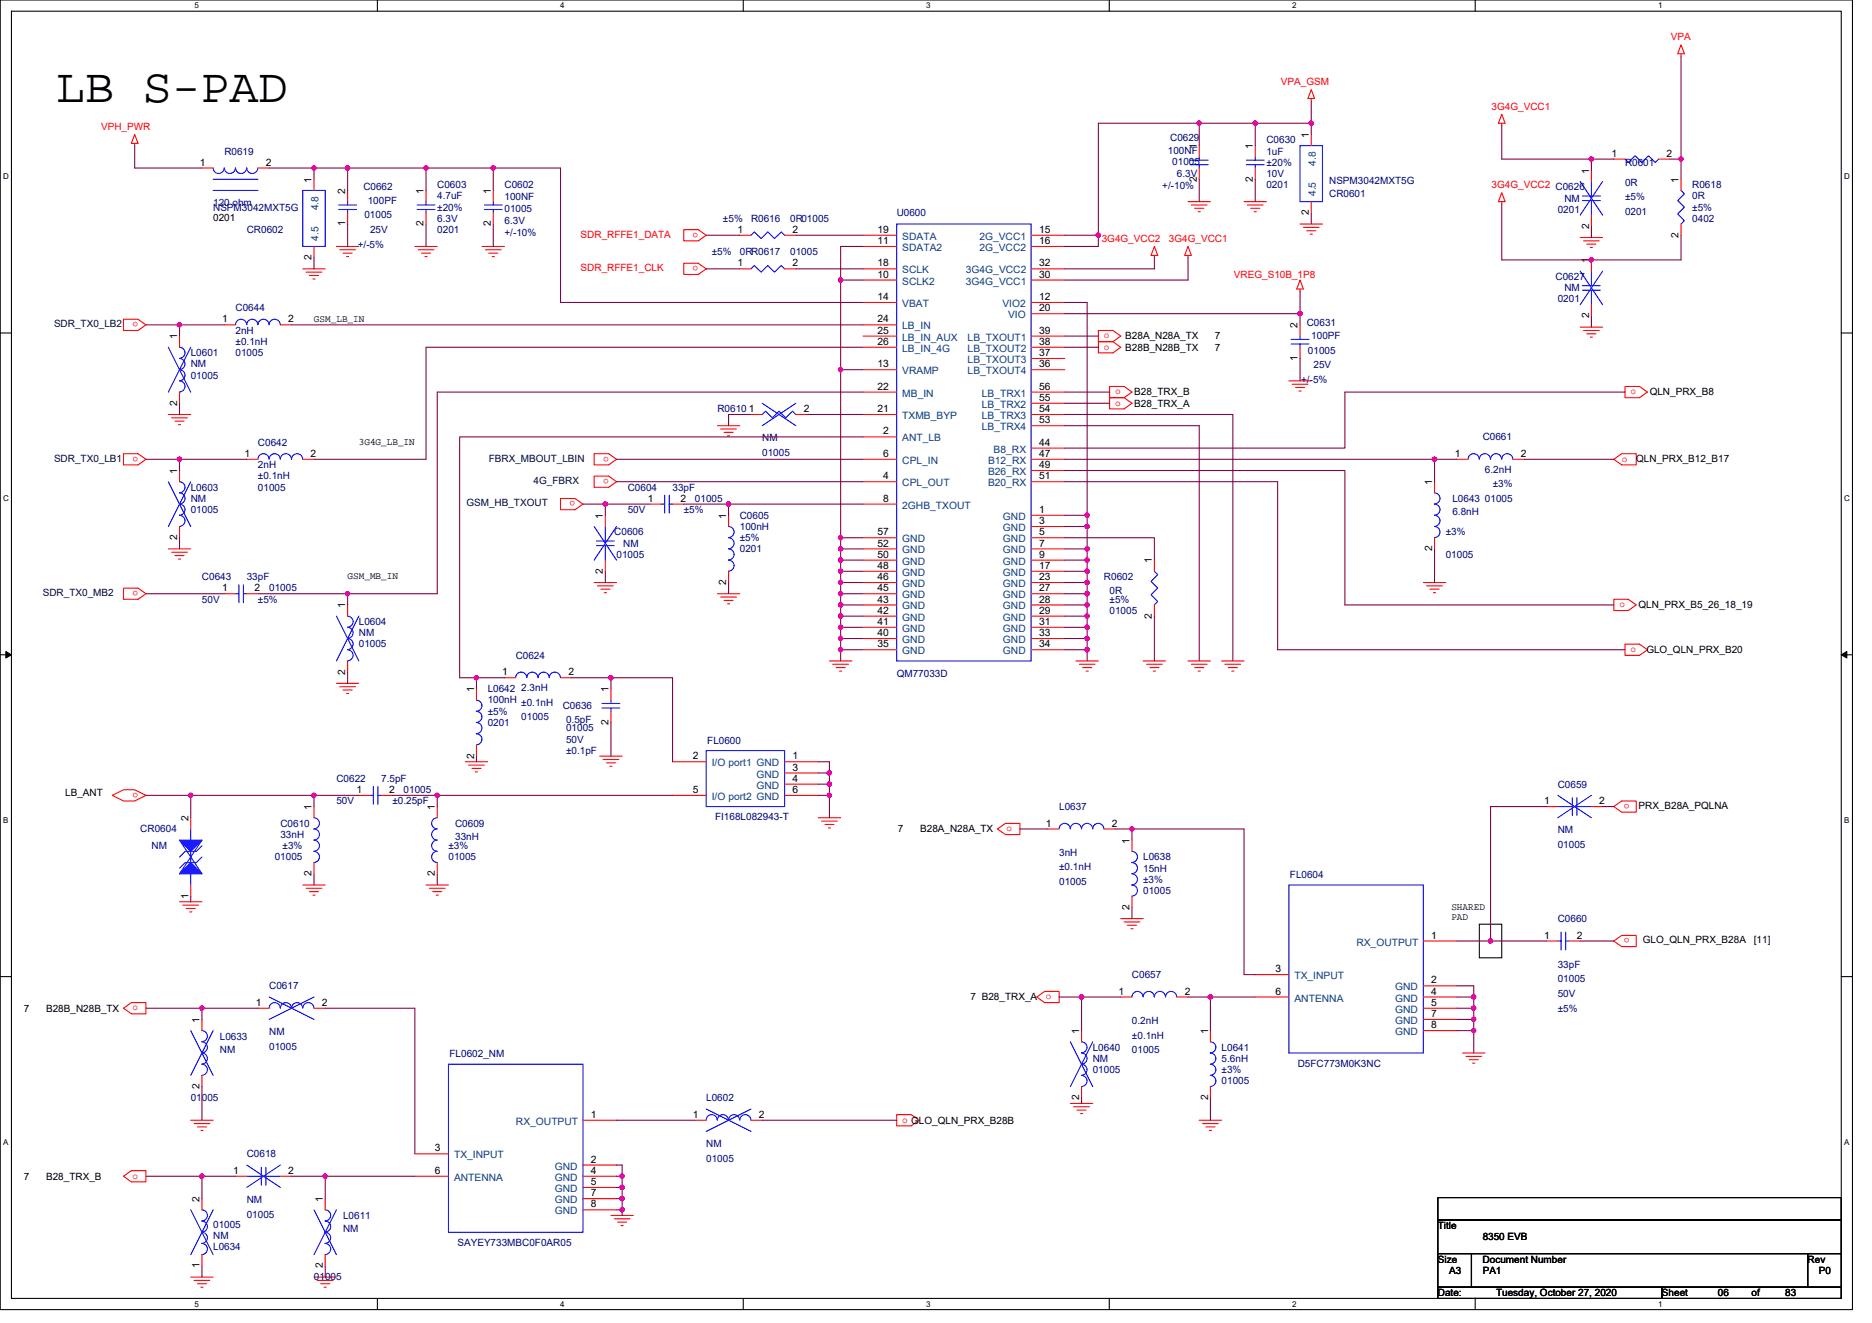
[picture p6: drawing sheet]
<svg xmlns="http://www.w3.org/2000/svg" width="297mm" height="210mm" viewBox="0 0 297 210" stroke-linecap="round" stroke-linejoin="round" font-family="sans-serif">
<path d="M0 0h293.9v207.9h-293.9zM1.8 1.8h290.4v204.3h-290.4z" fill="none" stroke="#000" stroke-width=".17"/>
<g fill="#fff">
<path d="M30.8 .2h.7v1.4h-.7z"/>
<path d="M30.8 206.3h.7v1.4h-.7z"/>
</g>
<path d="M59.9 0v1.8M59.9 206.1v1.8" fill="none" stroke="#000" stroke-width=".17"/>
<g fill="#fff">
<path d="M88.9 .2h.7v1.4h-.7z"/>
<path d="M88.9 206.3h.7v1.4h-.7z"/>
</g>
<path d="M117.9 0v1.8M117.9 206.1v1.8" fill="none" stroke="#000" stroke-width=".17"/>
<g fill="#fff">
<path d="M147 .2h.7v1.4h-.7z"/>
<path d="M147 206.3h.7v1.4h-.7z"/>
</g>
<path d="M176 0v1.8M176 206.1v1.8" fill="none" stroke="#000" stroke-width=".17"/>
<g fill="#fff">
<path d="M205 .2h.7v1.4h-.7z"/>
<path d="M205 206.3h.7v1.4h-.7z"/>
</g>
<path d="M234.1 0v1.8M234.1 206.1v1.8" fill="none" stroke="#000" stroke-width=".17"/>
<g fill="#fff">
<path d="M263.1 .2h.7v1.4h-.7z"/>
<path d="M263.1 206.3h.7v1.4h-.7z"/>
<path d="M.5 27.3h.9v1.4h-.9z"/>
<path d="M292.6 27.3h.9v1.4h-.9z"/>
<path d="M.5 78.4h.9v1.4h-.9z"/>
<path d="M292.6 78.4h.9v1.4h-.9z"/>
</g>
<path d="M0 52.9h1.8M292.2 52.9h1.7" fill="none" stroke="#000" stroke-width=".17"/>
<g fill="#fff">
<path d="M.5 129.5h.8v1.4h-.8z"/>
<path d="M292.6 129.5h.9v1.4h-.9z"/>
</g>
<path d="M0 103.9h1.8M292.2 103.9h1.7" fill="none" stroke="#000" stroke-width=".17"/>
<path d="M.9 103.4l.9 .5-.9 .5zM292.2 103.9l.8-.5v1z" fill="#000" stroke="#000" stroke-width=".16"/>
<g fill="#fff">
<path d="M.5 180.5h.8v1.4h-.8z"/>
<path d="M292.6 180.5h.9v1.4h-.9z"/>
</g>
<path d="M0 155h1.8M234.7 146.7h3.6v5.3h-3.6zM292.2 155h1.7M228.2 190.1h64v3.5h-64zM228.2 193.6h64v5.4h-64zM228.2 199h5.3v5.3h-5.3zM233.5 199h53.3v5.3h-53.3zM286.8 199h5.4v5.3h-5.4zM228.2 204.3h35.5v1.8h-35.5zM263.7 204.3h28.5v1.8h-28.5z" fill="none" stroke="#000" stroke-width=".17"/>
<g fill="none" stroke="#f00" stroke-width=".17">
<path d="M208.1 14.2l.5 1.4h-1.1zM208.1 15.6v.4M238.3 18.1l.5 1.5h-1zM238.3 19.6v.3M266.7 7.1l.6 1.4h-1.1zM266.7 8.5v.4M21.4 22.8v.3M21.4 21.3l.5 1.5h-1.1zM32 26.7h1.8M40.9 26.7h1.8M49.8 28.4v1.8M49.8 39.1v1.8"/>
<path d="M53.4 39.1h3.5M53.9 39.6h2.5M55.2 33.8v1.8M55.2 30.2v1.8M65.8 39.1h3.6M66.4 39.6h2.5M67.6 30.2v1.8M67.6 33.8v1.8M76.5 39.1h3.5M77 39.6h2.5M78.3 30.2v1.8M78.3 33.8v1.8"/>
<path d="M108.5 36.4h2.3l1.3 .9-1.3 .9h-2.3zM117.4 37.3h1.8M124.5 37.3h1.8M136.9 39.1h5.4M136.9 37.3h5.4M163.6 37.3h5.3M163.6 39.1h5.3M183.2 39.1l.5 1.4h-1.1zM188.5 32h3.6M188.5 39.1l.5 1.4h-1zM189 32.5h2.5M189.6 33.1h1.4"/>
<path d="M190.1 33.6h.4M190.3 23.1v1.8M190.3 26.7v1.7M197.4 32h3.6M197.9 32.5h2.5M198.5 33.1h1.4M199 33.6h.3M199.2 23.1v1.8M199.2 26.7v1.7M206.3 35.6h3.5M206.8 36.1h2.5M207.3 36.6h1.5"/>
<path d="M207.9 37.2h.3M208.1 21.3v1.8M208.1 32v1.8M238.3 30.6l.5 1.4h-1zM238.3 32v.4M250.7 37.7h3.6M251.3 38.2h2.5M251.8 38.8h1.4M252.3 39.3h.4M252.5 27v1.8M252.5 34.1v1.8M256.1 25.3h1.7"/>
<path d="M263.2 25.3h1.8M266.7 28.4v1.8M266.7 35.6v1.7M19.6 50.7h2.3l1.3 .9-1.3 .9h-2.3zM28.5 53.3v1.8M35.6 51.6h1.8M44.5 51.6h1.8M48 42.7h3.6M48.6 43.2h2.5M49.1 43.7h1.4M49.7 44.3h.3M54.4 40.2h1.5"/>
<path d="M55 40.7h.3M66.9 40.2h1.4M67.4 40.7h.4M77.6 40.2h1.4M78.1 40.7h.3M108.5 41.8h2.3l1.3 .9-1.3 .9h-2.3zM117.4 42.7h1.8M124.5 42.7h1.8M136.9 44.4h5.4M136.9 58.7h5.4M136.9 48h5.4M136.9 42.7h5.4"/>
<path d="M136.9 51.6h5.4M136.9 53.3h5.4M136.9 55.1h5.4M163.6 48h5.3M163.6 49.8h5.3M163.6 44.4h5.3M163.6 42.7h5.3M163.6 58.7h5.3M163.6 56.9h5.3M163.6 55.1h5.3M163.6 53.3h5.3M174.3 52.5h2.3l1.2 .8-1.2 .9h-2.3z"/>
<path d="M174.3 54.2h2.3l1.2 .9-1.2 .9h-2.3zM183.2 40.5v.4M188.5 40.5v.4M206.3 44.5l.5 1.4h-1zM206.3 45.9v.3M206.3 55.1v1.8M206.3 51.6v1.7M250.7 51.9h3.6M251.3 52.5h2.5M251.8 53h1.4M252.3 53.5h.4M252.5 41.3v1.7"/>
<path d="M252.5 48.4v1.7M19.6 72h2.3l1.3 .9-1.3 .9h-2.3zM26.7 65.8h3.6M27.2 66.3h2.5M27.8 66.8h1.4M28.3 67.4h.4M28.5 62.2v1.8M28.5 74.7v1.8M39.2 72.9h1.7M48 72.9h1.8M88.9 79.1h2.3l1.3 .9-1.3 .9h-2.3zM94.3 75.6h2.3l1.2 .9-1.2 .8h-2.3z"/>
<path d="M94.3 72h2.3l1.2 .9-1.2 .9h-2.3zM113.8 67.6h3.6M114.4 68.1h2.5M114.9 68.6h1.4M115.4 69.2h.4M119.2 65.8h1.7M126.3 65.8h1.8M136.9 69.3h5.4M136.9 76.5h5.4M136.9 72.9h5.4M136.9 65.8h5.4M136.9 62.2h5.4"/>
<path d="M163.6 71.1h5.3M163.6 72.9h5.3M163.6 74.7h5.3M163.6 76.5h5.3M163.6 67.6h5.3M163.6 65.8h5.3M163.6 64h5.3M163.6 62.2h5.3M176.1 61.3h2.3l1.2 .9-1.2 .9h-2.3zM176.1 63.1h2.3l1.2 .9-1.2 .9h-2.3zM204.5 60.5h3.6M205 61h2.5"/>
<path d="M205.6 61.5h1.4M206.1 62.1h.4M227.6 76.5v1.7M231.2 72.9h1.8M240.1 72.9h1.7M256.1 72.9l1.2-.9h2.3v1.8h-2.3zM257.8 61.3h2.4l1.2 .9-1.2 .9h-2.4zM19.6 93.3h2.3l1.3 .9-1.3 .9h-2.3zM26.7 87.1h3.6M27.2 87.7h2.5M27.8 88.2h1.4M28.3 88.7h.4"/>
<path d="M28.5 83.6v1.7M35.6 94.2h1.8M39.2 94.2h1.7M55.2 96v1.8M94.3 92.5h3.5M94.8 93h2.5M95.3 93.5h1.5M95.9 94.1h.3M96.1 81.8v1.8M96.1 88.9v1.8M103.2 80h1.7M106.7 80h1.8"/>
<path d="M113.8 94.2h3.6M114.4 94.8h2.5M114.9 95.3h1.4M115.4 95.8h.4M115.6 81.8v1.8M115.6 90.7v1.8M136.9 80h5.4M136.9 99.6h5.4M136.9 97.8h5.4M136.9 96h5.4M136.9 94.2h5.4M136.9 92.5h5.4"/>
<path d="M136.9 90.7h5.4M136.9 88.9h5.4M136.9 87.1h5.4M136.9 85.3h5.4M163.6 83.6h5.3M163.6 85.3h5.3M163.6 87.1h5.3M163.6 81.8h5.3M163.6 88.9h5.3M163.6 90.7h5.3M163.6 92.5h5.3M163.6 94.2h5.3"/>
<path d="M163.6 96h5.3M163.6 97.8h5.3M163.6 99.6h5.3M183.2 88.9v1.8M183.2 96v1.8M225.8 92.5h3.6M226.4 93h2.5M226.9 93.5h1.4M227.5 94.1h.3M227.6 85.3v1.8M256.1 95.1h2.3l1.2 .9-1.2 .9h-2.3zM53.4 108.5h3.5"/>
<path d="M53.9 109h2.5M54.4 109.5h1.5M55 110.1h.3M55.2 104.9v1.8M75.6 109.3v1.8M75.6 118.2v1.8M80 107.6h1.8M88.9 107.6h1.8M96.9 109.3v1.8M96.9 112.9v1.8M131.6 104.9h3.6M132.1 105.4h2.5"/>
<path d="M132.7 106h1.4M133.2 106.5h.4M136.9 103.1h5.4M136.9 101.3h5.4M163.6 101.3h5.3M163.6 103.1h5.3M170.7 104.9h3.6M171.3 105.4h2.5M171.8 106h1.4M172.3 106.5h.4M181.4 104.9h3.6M181.9 105.4h2.5"/>
<path d="M182.5 106h1.4M183 106.5h.3M188.5 104.9h3.6M189 105.4h2.5M189.6 106h1.4M190.1 106.5h.4M193.8 104.9h3.6M194.4 105.4h2.5M194.9 106h1.4M195.4 106.5h.4M257.8 102.2h2.4l1.2 .9-1.2 .9h-2.4zM17.8 126.2l1.8-.9h1.8l1.8 .9-1.8 .9h-1.8z"/>
<path d="M30.3 129.8v1.8M49.8 128v1.8M49.8 136.9v1.8M56.9 126.2h1.8M60.5 126.2h1.8M69.4 128v1.8M69.4 136.9v1.8M73.8 120.9h3.6M74.4 121.4h2.5M74.9 122h1.4M75.4 122.5h.4M95.2 120h3.5"/>
<path d="M95.7 120.5h2.5M96.2 121.1h1.5M96.8 121.6h.3M106.7 120.9h5.4M106.7 126.2h5.4M124.5 120.9h5.3M124.5 122.7h5.3M124.5 124.5h5.3M124.5 126.2h5.3M129.8 129.8h3.6M130.4 130.3h2.5M130.9 130.9h1.4"/>
<path d="M131.4 131.4h.4M158.3 131.6l1.2-.9h2.3v1.8h-2.3zM166.3 131.6h1.8M175.2 131.6h1.8M179.6 133.4v1.7M245.4 128h1.8M252.5 128h1.8M256.1 128l1.2-.9h2.3v1.8h-2.3zM28.5 143.1h3.5M29 143.7h2.5M29.5 144.2h1.5M30.1 144.7h.3"/>
<path d="M30.3 140.5v1.7M48 140.5h3.6M48.6 141h2.5M49.1 141.5h1.4M49.7 142.1h.3M67.6 140.5h3.6M68.1 141h2.5M68.7 141.5h1.4M69.2 142.1h.4M164.5 158.2l1.3-.8h2.3v1.7h-2.3zM177.8 145.8h3.6M177.8 158.2h1.8"/>
<path d="M178.4 146.3h2.5M178.9 146.9h1.4M179.4 147.4h.4M179.6 142.2v1.8M186.7 158.2h1.8M199.2 154.7h5.3M199.2 158.2h5.3M225.8 149.4h5.4M225.8 156.5h5.4M225.8 158.2h5.4M245.4 149.4h1.8M249 149.4h1.7"/>
<path d="M256.1 149.4l1.2-.9h2.3v1.7h-2.3zM19.6 160l1.2-.9h2.4v1.8h-2.4zM30.3 177.8h3.5M30.8 178.3h2.5M31.3 178.9h1.5M31.9 179.4h.3M32 161.8v1.8M32 170.7v1.8M40.9 160h1.8M49.8 160h1.8M92.5 177.8h5.3M110.3 177.8h1.8"/>
<path d="M119.2 177.8h1.7M142.3 176.9h2.3l1.2 .9-1.2 .9h-2.3zM169.8 175.1h3.6M170.4 175.7h2.5M170.9 176.2h1.4M171.4 176.7h.4M171.6 163.6v1.8M171.6 172.5v1.7M190.3 177.8h3.5M190.8 178.3h2.5M191.3 178.9h1.5M191.9 179.4h.3"/>
<path d="M192.1 163.6v1.8M192.1 172.5v1.7M225.8 160h5.4M225.8 161.8h5.4M225.8 163.6h5.4M232.1 167.1h3.5M232.6 167.7h2.5M233.1 168.2h1.5M233.7 168.7h.3M19.6 186.7l1.2-.9h2.4v1.8h-2.4zM32 199.1v1.8M32 190.2v1.8"/>
<path d="M37.4 186.7h1.8M44.5 186.7h1.8M51.6 190.2v1.8M51.6 199.1v1.8M65.8 183.1h5.4M65.8 186.7h5.4M92.5 184.9h5.3M92.5 186.7h5.3M92.5 188.5h5.3M92.5 190.2h5.3M92.5 192h5.3M96.9 192.9h3.6"/>
<path d="M97.5 193.4h2.5M98 194h1.4M98.5 194.5h.4M30.3 202.7h3.5M30.8 203.2h2.5M31.3 203.8h1.5M31.9 204.3h.3M49.8 202.7h3.6M50.4 203.2h2.4M50.9 203.8h1.4M51.4 204.3h.4"/>
</g>
<g fill="none" stroke="#00f" stroke-width=".17">
<path d="M33.8 26.6a.88 .88 0 0 0 .9 .9 .88 .88 0 0 0 .9-.9 .89 .89 0 0 0 .9 .9 .89 .89 0 0 0 .9-.9 .89 .89 0 0 0 .8 .9 .89 .89 0 0 0 .9-.9 .89 .89 0 0 0 .9 .9 .89 .89 0 0 0 .9-.9M33.8 28.4h7.1M33.8 30.2h7.1M48 30.2h3.6v8.9h-3.6zM53.7 33.3h2.9M53.7 32.5h2.9M55.2 33.3v.5M55.2 32v.5M66.2 32.5h2.8M66.2 33.3h2.8M67.6 32v.5M67.6 33.3v.5"/>
<path d="M76.9 32.5h2.8M76.9 33.3h2.8M78.3 32v.5M78.3 33.3v.5M119.2 37.3l.5-.5 1.1 1.1 1-1.1 1.1 1.1 1.1-1.1 .5 .5M142.3 35.6h21.3v69.3h-21.3zM188.9 25.4h2.8M188.9 26.1h2.8M190.3 24.9v.5M190.3 26.1v.6M197.8 25.4h2.8M197.8 26.1h2.8"/>
<path d="M199.2 24.9v.5M199.2 26.1v.6M206.3 23.1h3.5v8.9h-3.5zM250.7 28.8l3.6 5.3M251.1 31.1h2.8M251.1 31.8h2.8M252.5 28.8v2.3M252.5 31.8v2.3M254.3 28.8l-3.6 5.3M257.8 25.3l.6 .5 1.1-1.1 1 1.1 1.1-1.1 1.1 1.1 .5-.5M266.7 30.2l.6 .6-1.1 1 1.1 1.1-1.1 1.1 1.1 1-.6 .6M26.7 55.1l3.6 7.1"/>
<path d="M28.5 55.1a.88 .88 0 0 1 .9 .9 .88 .88 0 0 1-.9 .9 .89 .89 0 0 1 .9 .9 .89 .89 0 0 1-.9 .9 .89 .89 0 0 1 .9 .8 .89 .89 0 0 1-.9 .9M30.3 55.1l-3.6 7.1M37.4 51.5a.88 .88 0 0 1 .9-.8 .88 .88 0 0 1 .8 .8 .89 .89 0 0 1 .9-.8 .89 .89 0 0 1 .9 .8M40.9 51.5a.88 .88 0 0 1 .9-.8 .88 .88 0 0 1 .9 .8M42.7 51.5a.88 .88 0 0 1 .9-.8 .88 .88 0 0 1 .9 .8M119.2 42.7l.5-.6 1.1 1.1 1-1.1 1.1 1.1 1.1-1.1 .5 .6M204.9 54.6h2.8M204.9 53.9h2.8M206.3 54.6v.5M206.3 53.3v.6M250.7 43l3.6 5.4M251.1 45.3h2.8"/>
<path d="M251.1 46.1h2.8M252.5 43v2.3M252.5 46.1v2.3M254.3 43l-3.6 5.4M26.7 76.5l3.6 7.1M28.5 60.5a.88 .88 0 0 1 .9 .8 .88 .88 0 0 1-.9 .9M28.5 76.5a.88 .88 0 0 1 .9 .8 .88 .88 0 0 1-.9 .9 .89 .89 0 0 1 .9 .9 .89 .89 0 0 1-.9 .9M30.3 76.5l-3.6 7.1M40.9 72.9a.88 .88 0 0 1 .9-.9 .88 .88 0 0 1 .9 .9M42.7 72.9a.88 .88 0 0 1 .9-.9 .88 .88 0 0 1 .9 .9M44.5 72.9a.88 .88 0 0 1 .9-.9 .88 .88 0 0 1 .8 .9 .89 .89 0 0 1 .9-.9 .89 .89 0 0 1 .9 .9M105.5 78.6v2.8"/>
<path d="M106.2 78.6v2.8M120.9 64l5.4 3.6M120.9 65.8l.6-.5 1.1 1 1-1 1.1 1 1-1 .6 .5M126.3 64l-5.4 3.6M227.6 78.2a.88 .88 0 0 1 .9 .9 .88 .88 0 0 1-.9 .9M233 72.9a.88 .88 0 0 1 .8-.9 .88 .88 0 0 1 .9 .9 .89 .89 0 0 1 .9-.9 .89 .89 0 0 1 .9 .9 .89 .89 0 0 1 .9-.9 .89 .89 0 0 1 .9 .9M238.3 72.9a.88 .88 0 0 1 .9-.9 .88 .88 0 0 1 .8 .9M28.5 80a.88 .88 0 0 1 .9 .9 .88 .88 0 0 1-.9 .9M28.5 81.8a.88 .88 0 0 1 .9 .9 .88 .88 0 0 1-.9 .8M37.4 94.2h.5M37.9 92.8v2.9M38.6 92.8v2.9"/>
<path d="M38.6 94.2h.6M53.4 97.8l3.5 7.1M55.1 97.8a.88 .88 0 0 1 .9 .9 .88 .88 0 0 1-.9 .8M55.1 99.6a.88 .88 0 0 1 .9 .8 .88 .88 0 0 1-.9 .9M56.9 97.8l-3.5 7.1M94.3 83.6l3.5 5.3M94.6 85.9h2.9M94.6 86.6h2.9M96.1 83.6v2.3M96.1 86.6v2.3M97.8 83.6l-3.5 5.3M104.9 80h.6"/>
<path d="M106.2 80h.5M115.6 83.6a.88 .88 0 0 1 .9 .8 .88 .88 0 0 1-.9 .9 .89 .89 0 0 1 .9 .9 .89 .89 0 0 1-.9 .9 .89 .89 0 0 1 .9 .9 .89 .89 0 0 1-.9 .9 .89 .89 0 0 1 .9 .9 .89 .89 0 0 1-.9 .9M183.2 90.7l.5 .5-1.1 1.1 1.1 1-1.1 1.1 1.1 1.1-.5 .5M227.6 80a.88 .88 0 0 1 .9 .9 .88 .88 0 0 1-.9 .9M227.6 81.8a.88 .88 0 0 1 .9 .9 .88 .88 0 0 1-.9 .8M227.6 83.6a.88 .88 0 0 1 .9 .8 .88 .88 0 0 1-.9 .9M55.1 101.3a.88 .88 0 0 1 .9 .9 .88 .88 0 0 1-.9 .9M55.1 103.1a.88 .88 0 0 1 .9 .9 .88 .88 0 0 1-.9 .9M75.6 111.1a.88 .88 0 0 1 .9 .9 .88 .88 0 0 1-.9 .9 .89 .89 0 0 1 .9 .9 .89 .89 0 0 1-.9 .9M75.6 114.7a.88 .88 0 0 1 .9 .9 .88 .88 0 0 1-.9 .8M75.6 116.5a.88 .88 0 0 1 .9 .8 .88 .88 0 0 1-.9 .9M83.6 107.5a.88 .88 0 0 0-.9-.8 .88 .88 0 0 0-.9 .8"/>
<path d="M88.9 107.5a.89 .89 0 0 0-.9-.8 .89 .89 0 0 0-.9 .8 .89 .89 0 0 0-.8-.8 .89 .89 0 0 0-.9 .8 .88 .88 0 0 0-.9-.8 .88 .88 0 0 0-.9 .8M95.5 111.7h2.9M95.5 112.4h2.9M96.9 111.1v.6M96.9 112.4v.5M112.1 119.1h12.4v8.9h-12.4zM28.5 133.3l3.5 5.4M30.3 138.7v1.8M30.3 135.1v1.8M30.3 131.6v1.7M32 136l-.8 .9h-1.8l-.9 .9M32 133.3l-3.5 5.4"/>
<path d="M32 134.2l-.8 .9h-1.8l-.9 .9M49.8 129.8a.88 .88 0 0 1 .9 .9 .88 .88 0 0 1-.9 .9M49.8 131.6a.88 .88 0 0 1 .9 .9 .88 .88 0 0 1-.9 .8M49.8 133.3a.88 .88 0 0 1 .9 .9 .88 .88 0 0 1-.9 .9 .89 .89 0 0 1 .9 .9 .89 .89 0 0 1-.9 .9M58.7 126.2h.5M59.2 124.8v2.9M60 124.8v2.9M60 126.2h.5M69.4 129.8a.88 .88 0 0 0-.9 .9 .88 .88 0 0 0 .9 .9M69.4 131.6a.88 .88 0 0 0-.9 .9 .88 .88 0 0 0 .9 .8M69.4 133.3a.88 .88 0 0 0-.9 .9 .88 .88 0 0 0 .9 .9 .89 .89 0 0 0-.9 .9 .89 .89 0 0 0 .9 .9M175.2 131.6a.89 .89 0 0 0-.9-.9 .89 .89 0 0 0-.9 .9 .89 .89 0 0 0-.9-.9 .89 .89 0 0 0-.9 .9 .89 .89 0 0 0-.9-.9 .89 .89 0 0 0-.9 .9 .88 .88 0 0 0-.9-.9 .88 .88 0 0 0-.8 .9"/>
<path d="M179.6 135.1a.88 .88 0 0 1 .9 .9 .88 .88 0 0 1-.9 .9 .89 .89 0 0 1 .9 .9 .89 .89 0 0 1-.9 .9 .89 .89 0 0 1 .9 .9 .89 .89 0 0 1-.9 .8M247.2 128h2.3M247.2 126.2l5.3 3.6M249.5 126.6v2.8M250.2 126.6v2.8M250.2 128h2.3M252.5 126.2l-5.3 3.6M42.7 160a.88 .88 0 0 1 .9-.9 .88 .88 0 0 1 .9 .9M42.7 158.2l7.1 3.6M44.5 160a.88 .88 0 0 1 .9-.9 .88 .88 0 0 1 .8 .9 .89 .89 0 0 1 .9-.9 .89 .89 0 0 1 .9 .9 .89 .89 0 0 1 .9-.9 .89 .89 0 0 1 .9 .9M49.8 158.2l-7.1 3.6M179.6 140.5a.88 .88 0 0 1 .9 .8 .88 .88 0 0 1-.9 .9"/>
<path d="M181.4 158.2a.88 .88 0 0 0-.9-.8 .88 .88 0 0 0-.9 .8M183.2 158.2a.88 .88 0 0 0-.9-.8 .88 .88 0 0 0-.9 .8M186.7 158.2a.89 .89 0 0 0-.9-.8 .89 .89 0 0 0-.9 .8 .88 .88 0 0 0-.8-.8 .88 .88 0 0 0-.9 .8M204.5 140.5h21.3v26.6h-21.3zM247.2 149.4h.5M247.7 147.9v2.9M248.4 147.9v2.9M248.4 149.4h.6M30.3 163.6l3.5 7.1M32 163.6a.88 .88 0 0 1 .9 .9 .88 .88 0 0 1-.9 .8 .89 .89 0 0 1 .9 .9 .89 .89 0 0 1-.9 .9 .89 .89 0 0 1 .9 .9 .89 .89 0 0 1-.9 .9M32 168.9a.88 .88 0 0 1 .9 .9 .88 .88 0 0 1-.9 .9M33.8 163.6l-3.5 7.1"/>
<path d="M71.2 168.9h21.3v26.7h-21.3zM112.1 176l7.1 3.6M113.8 177.8a.88 .88 0 0 0-.9-.9 .88 .88 0 0 0-.8 .9M119.1 177.8a.89 .89 0 0 0-.8-.9 .89 .89 0 0 0-.9 .9 .89 .89 0 0 0-.9-.9 .89 .89 0 0 0-.9 .9 .88 .88 0 0 0-.9-.9 .88 .88 0 0 0-.9 .9M119.2 176l-7.1 3.6M169.8 165.4l3.6 7.1M171.6 165.4a.88 .88 0 0 1 .9 .8 .88 .88 0 0 1-.9 .9 .89 .89 0 0 1 .9 .9 .89 .89 0 0 1-.9 .9M171.6 168.9a.88 .88 0 0 1 .9 .9 .88 .88 0 0 1-.9 .9M171.6 170.7a.88 .88 0 0 1 .9 .9 .88 .88 0 0 1-.9 .8M173.4 165.4l-3.6 7.1M192 165.4a.88 .88 0 0 1 .9 .8 .88 .88 0 0 1-.9 .9 .89 .89 0 0 1 .9 .9 .89 .89 0 0 1-.9 .9M192 168.9a.88 .88 0 0 1 .9 .9 .88 .88 0 0 1-.9 .9"/>
<path d="M192 170.7a.88 .88 0 0 1 .9 .9 .88 .88 0 0 1-.9 .8M30.3 192l3.5 7.1M32 193.8a.89 .89 0 0 1 .9 .9 .89 .89 0 0 1-.9 .9 .89 .89 0 0 1 .9 .9 .89 .89 0 0 1-.9 .9 .88 .88 0 0 1 .9 .8 .88 .88 0 0 1-.9 .9M32 192a.88 .88 0 0 1 .9 .9 .88 .88 0 0 1-.9 .9M33.8 192l-3.5 7.1M39.2 184.9l5.3 3.6M39.2 186.7h2.3M41.5 185.3v2.8M42.2 185.3v2.8M42.2 186.7h2.3M44.5 184.9l-5.3 3.6M49.8 192l3.6 7.1"/>
<path d="M51.6 192a.88 .88 0 0 1 .9 .9 .88 .88 0 0 1-.9 .9M51.6 193.8a.88 .88 0 0 1 .9 .9 .88 .88 0 0 1-.9 .9 .89 .89 0 0 1 .9 .8 .89 .89 0 0 1-.9 .9 .89 .89 0 0 1 .9 .9 .89 .89 0 0 1-.9 .9M53.4 192l-3.6 7.1"/>
</g>
<g fill="#00f" stroke="#00f" stroke-width=".17">
<path d="M30.3 136.9l1.7 1.8h-3.5z"/>
<path d="M28.5 133.3h3.5l-1.7 1.8z"/>
</g>
<g fill="none" stroke="#800040" stroke-width=".17">
<path d="M190.3 19.6v3.5M190.3 19.6h8.9M190.3 19.6h-16v17.7M199.2 19.6v3.5M199.2 19.6h8.9M208.1 16v3.6M208.1 19.6v1.7M238.3 19.9v5.4h14.2M266.7 8.9v16.4M21.4 23.1v3.6h10.6M42.7 26.7h7.1M49.8 26.7h5.4"/>
<path d="M49.8 26.7v1.7M55.2 26.7v3.5M55.2 26.7h12.4M55.2 35.6v3.5M67.6 26.7v3.5M67.6 35.6v3.5M67.6 26.7h10.7M78.3 26.7h10.6v21.3h48M78.3 26.7v3.5M78.3 35.6v3.5M112.1 37.3h5.3M126.3 37.3h10.6"/>
<path d="M136.9 39.1h-3.5v5.3h3.5M168.9 37.3h5.4M174.3 37.3v1.8h-5.4M190.3 28.4v3.6M199.2 28.4v3.6M208.1 33.8v1.8M238.3 32.4v8.9h28.4v-4M252.5 25.3v1.7M252.5 25.3h3.6M252.5 35.9v1.8M265 25.3h1.7M266.7 25.3v3.1"/>
<path d="M23.2 51.6h12.4M28.5 51.6v1.7M46.3 51.6h90.6M49.8 40.9v1.8M112.1 42.7h5.3M126.3 42.7h10.6M133.4 58.7v26.6M133.4 44.5v14.2M133.4 58.7h3.5M136.9 55.1h-69.3v17.8h-17.8M168.9 49.8h37.4M168.9 48h3.6v33.8"/>
<path d="M168.9 55.1h5.4M168.9 53.3h5.4M183.2 40.9v1.8h-14.3M188.5 40.9v3.5h-19.6M206.3 49.8v1.8M206.3 46.2v3.6M206.3 56.9v3.6M252.5 50.1v1.8M23.2 72.9h16M28.5 64v1.8M28.5 72.9v1.8M97.8 72.9h39.1"/>
<path d="M97.8 76.5h39.1M119.2 65.8h-3.6v1.8M128.1 65.8h8.8M136.9 62.2h-67.5v32h-14.2M136.9 69.3h-64v38.3h2.7M168.9 76.5h33.8v26.6h55.1M168.9 74.7h44.5v21.3h42.7M168.9 65.8h26.7v39.1M168.9 67.6h21.4v37.3M168.9 72.9h58.7M168.9 62.2h7.2M168.9 64h7.2"/>
<path d="M231.2 72.9h-3.6v3.6M241.8 72.9h14.3M257.8 62.2h-44.4v8.9h-44.5M23.2 94.2h12.4M28.5 85.3v1.8M40.9 94.2h14.3M55.2 94.2v1.8M92.5 80h3.6M96.1 80v1.8M96.1 90.7v1.8M96.1 80h7.1M108.5 80h7.1"/>
<path d="M115.6 80v1.8M115.6 92.5v1.7M115.6 80h21.3M133.4 85.3v1.8M133.4 90.7v3.5M133.4 94.2v3.6M133.4 97.8v7.1M133.4 87.1v1.8M133.4 88.9v1.8M133.4 85.3h3.5M133.4 90.7h3.5M133.4 92.5h3.5"/>
<path d="M133.4 94.2h3.5M133.4 96h3.5M133.4 97.8h3.5M133.4 99.6h3.5M133.4 87.1h3.5M133.4 88.9h3.5M168.9 85.3h14.3v3.6M168.9 83.6h3.6M168.9 87.1h3.6M168.9 88.9h3.6M168.9 90.7h3.6M168.9 92.5h3.6"/>
<path d="M168.9 94.2h3.6M168.9 96h3.6M168.9 97.8h3.6M168.9 99.6h3.6M168.9 81.8h3.6M172.5 83.6v3.5M172.5 87.1v1.8M172.5 88.9v1.8M172.5 90.7v1.8M172.5 92.5v1.7M172.5 94.2v1.8M172.5 96v1.8"/>
<path d="M172.5 97.8v1.8M172.5 99.6v1.7M172.5 81.8v1.8M183.2 97.8v7.1M227.6 87.1v5.4M55.2 106.7v1.8M80 107.6h-4.4v1.7M90.7 107.6h6.2M96.9 114.7v5.3M96.9 109.3v-1.7h9.8v13.3M133.4 101.3h3.5M133.4 103.1h3.5"/>
<path d="M168.9 101.3h3.6M168.9 103.1h3.6M172.5 101.3v1.8M172.5 103.1v1.8M23.2 126.2h7.1M30.3 126.2h19.5M30.3 126.2v3.6M49.8 126.2v1.8M49.8 138.7v1.8M49.8 126.2h7.1M62.3 126.2h7.1M69.4 126.2h37.3"/>
<path d="M69.4 126.2v1.8M69.4 138.7v1.8M75.6 120v.9M129.8 120.9h1.8v1.8M129.8 122.7h1.8M129.8 124.5h1.8M129.8 126.2h1.8M131.6 122.7v1.8M131.6 124.5v1.7M131.6 126.2v3.6M161.8 131.6h4.5M177 131.6h2.6"/>
<path d="M179.6 131.6h17.8v23.1h1.8M179.6 131.6v1.7M245.4 128h-8.9v21.4M254.3 128h1.8M30.3 142.2v.9M168.1 158.2h3.5M171.6 158.2h6.2M171.6 158.2v5.4M179.6 144v1.8M188.5 158.2h3.6M192.1 158.2v5.4M192.1 158.2h7.1"/>
<path d="M231.2 158.2h2.6M231.2 156.5h2.6v1.7M231.2 149.4h5.3M233.8 158.2v1.8M236.5 149.4h8.9M250.7 149.4h5.4M23.2 160h8.8M32 160h8.9M32 172.5v5.3M32 160v1.8M51.6 160h14.2v23.1M97.8 177.8h12.5"/>
<path d="M120.9 177.8h21.4M171.6 174.2v.9M192.1 174.2v3.6M231.2 160h2.6M231.2 161.8h2.6M231.2 163.6h2.6M233.8 160v1.8M233.8 161.8v1.8M233.8 163.6v3.5M23.2 186.7h8.8M32 186.7h5.4M32 186.7v3.5"/>
<path d="M46.3 186.7h5.3M51.6 186.7v3.5M51.6 186.7h14.2M97.8 184.9h.9v1.8M97.8 186.7h.9M97.8 188.5h.9M97.8 190.2h.9M97.8 192h.9M98.7 186.7v1.8M98.7 188.5v1.7M98.7 190.2v1.8M98.7 192v.9"/>
<path d="M32 200.9v1.8M51.6 200.9v1.8"/>
</g>
<g fill="#f0f" stroke="#f0f" stroke-width=".17">
<circle cx="190.3" cy="19.5" r=".35"/>
<circle cx="174.3" cy="37.3" r=".35"/>
<circle cx="208.1" cy="19.5" r=".35"/>
<circle cx="199.2" cy="19.5" r=".35"/>
<circle cx="206.3" cy="49.8" r=".35"/>
<circle cx="28.5" cy="51.5" r=".35"/>
<circle cx="266.7" cy="25.2" r=".35"/>
<circle cx="252.5" cy="41.2" r=".35"/>
<circle cx="28.5" cy="72.9" r=".35"/>
<circle cx="96" cy="80" r=".35"/>
<circle cx="115.6" cy="80" r=".35"/>
<circle cx="172.5" cy="87.1" r=".35"/>
<circle cx="172.5" cy="88.9" r=".35"/>
<circle cx="172.5" cy="90.7" r=".35"/>
<circle cx="172.5" cy="94.2" r=".35"/>
<circle cx="172.5" cy="92.4" r=".35"/>
<circle cx="55.1" cy="94.2" r=".35"/>
<circle cx="172.5" cy="96" r=".35"/>
<circle cx="172.5" cy="97.8" r=".35"/>
<circle cx="172.5" cy="101.3" r=".35"/>
<circle cx="172.5" cy="99.6" r=".35"/>
<circle cx="172.5" cy="103.1" r=".35"/>
<circle cx="131.6" cy="122.7" r=".35"/>
<circle cx="131.6" cy="124.4" r=".35"/>
<circle cx="131.6" cy="126.2" r=".35"/>
<circle cx="78.3" cy="26.7" r=".35"/>
<circle cx="67.6" cy="26.7" r=".35"/>
<circle cx="133.4" cy="85.3" r=".35"/>
<circle cx="233.8" cy="158.2" r=".35"/>
<circle cx="171.6" cy="158.2" r=".35"/>
<circle cx="233.8" cy="160" r=".35"/>
<circle cx="233.8" cy="163.6" r=".35"/>
<circle cx="233.8" cy="161.8" r=".35"/>
<circle cx="32" cy="186.7" r=".35"/>
<circle cx="51.6" cy="186.7" r=".35"/>
<circle cx="98.7" cy="186.7" r=".35"/>
<circle cx="98.7" cy="188.5" r=".35"/>
<circle cx="98.7" cy="190.2" r=".35"/>
<circle cx="98.7" cy="192" r=".35"/>
<circle cx="172.5" cy="81.8" r=".35"/>
<circle cx="252.5" cy="25.2" r=".35"/>
<circle cx="30.3" cy="126.2" r=".35"/>
<circle cx="49.8" cy="126.2" r=".35"/>
<circle cx="133.4" cy="58.7" r=".35"/>
<circle cx="133.4" cy="44.4" r=".35"/>
<circle cx="32" cy="160" r=".35"/>
<circle cx="236.5" cy="149.3" r=".35"/>
<circle cx="75.6" cy="107.6" r=".35"/>
<circle cx="96.9" cy="107.6" r=".35"/>
<circle cx="69.4" cy="126.2" r=".35"/>
<circle cx="172.5" cy="83.6" r=".35"/>
<circle cx="192.1" cy="158.2" r=".35"/>
<circle cx="133.4" cy="99.6" r=".35"/>
<circle cx="133.4" cy="101.3" r=".35"/>
<circle cx="133.4" cy="92.4" r=".35"/>
<circle cx="133.4" cy="94.2" r=".35"/>
<circle cx="133.4" cy="96" r=".35"/>
<circle cx="133.4" cy="97.8" r=".35"/>
<circle cx="133.4" cy="103.1" r=".35"/>
<circle cx="133.4" cy="87.1" r=".35"/>
<circle cx="133.4" cy="88.9" r=".35"/>
<circle cx="133.4" cy="90.7" r=".35"/>
<circle cx="227.6" cy="72.9" r=".35"/>
<circle cx="179.6" cy="131.6" r=".35"/>
<circle cx="49.8" cy="26.7" r=".35"/>
<circle cx="55.1" cy="26.7" r=".35"/>
</g>
<text font-size="7.6" x="8.9" y="16.2">LB S-PAD</text>
<g font-size="1.6" fill="#f00">
<text x="265.1" y="6.4">VPA</text>
<text x="203.3" y="13.5">VPA_GSM</text>
<text x="236.7" y="17.4">3G4G_VCC1</text>
<text x="16" y="20.6">VPH_PWR</text>
<text x="236.7" y="29.9">3G4G_VCC2 C0626</text>
<text x="92.1" y="37.7">SDR_RFFE1_DATA</text>
<text x="110.8" y="36.9" transform="rotate(180 110.8 36.9)">o</text>
<text x="174.8" y="38.4">3G4G_VCC2</text>
<text x="185.5" y="38.4">3G4G_VCC1</text>
<text x="92.1" y="43">SDR_RFFE1_CLK</text>
<text x="110.8" y="42.2" transform="rotate(180 110.8 42.2)">o</text>
<text x="195.8" y="44.1">VREG_S10B_1P8</text>
<text x="21.9" y="51.1" transform="rotate(180 21.9 51.1)">o</text>
<text x="175.2" y="53.7">o</text>
<text x="175.2" y="55.5">o</text>
<text x="176.9" y="62.6">o</text>
<text x="176.9" y="64.4">o</text>
<text x="258.7" y="62.6">o</text>
<text x="21.9" y="72.5" transform="rotate(180 21.9 72.5)">o</text>
<text x="96.6" y="76" transform="rotate(180 96.6 76)">o</text>
<text x="96.6" y="72.5" transform="rotate(180 96.6 72.5)">o</text>
<text x="257.3" y="73.3">o</text>
<text x="91.2" y="79.6" transform="rotate(180 91.2 79.6)">o</text>
<text x="21.9" y="93.8" transform="rotate(180 21.9 93.8)">o</text>
<text x="257" y="96.4">o</text>
<text x="258.7" y="103.5">o</text>
<text x="21.9" y="125.8" transform="rotate(180 21.9 125.8)">o</text>
<text x="159.7" y="131.9">o</text>
<text x="258.6" y="127.6" transform="rotate(180 258.6 127.6)">o</text>
<text x="258.6" y="148.9" transform="rotate(180 258.6 148.9)">o</text>
<text x="21" y="160.4">o</text>
<text x="165.9" y="158.6">o</text>
<text x="143.2" y="178.2">o GLO_QLN_PRX_B28B</text>
<text x="21" y="187">o</text>
</g>
<g font-size="1.6" fill="#000080">
<text x="185.7" y="22.4">C0629</text>
<text x="201" y="22.8">C0630</text>
<text x="35.6" y="24.5">R0619</text>
<text x="69.4" y="29.9">C0603</text>
<text x="80" y="29.9">C0602</text>
<text x="185.3" y="24.4">100NF</text>
<text x="186" y="26.1">01005</text>
<text x="186.7" y="28.1">6.3V</text>
<text x="201" y="24.5">1uF</text>
<text x="201" y="29.9">0201</text>
<text x="201" y="28.1">10V</text>
<text x="201" y="26.3">±20%</text>
<text x="210.9" y="29.1">NSPM3042MXT5G</text>
<text x="257.8" y="26.3">R0601</text>
<text x="257.8" y="29.5">0R</text>
<text x="268.5" y="29.9">R0618</text>
<text x="33.8" y="32.7">120 ohm</text>
<text x="33.8" y="33.4">NSPM3042MXT5G</text>
<text x="57.7" y="30.2">C0662</text>
<text x="57.8" y="34.7">01005</text>
<text x="58.4" y="32.4">100PF</text>
<text x="69.4" y="31.6">4.7uF</text>
<text x="69.4" y="35.2">6.3V</text>
<text x="69.4" y="33.4">±20%</text>
<text x="80" y="31.8">100NF</text>
<text x="80" y="33.6">01005</text>
<text x="80" y="35.6">6.3V</text>
<text x="114.7" y="35.2">±5%</text>
<text x="119.2" y="35.2">R0616</text>
<text x="125.4" y="35.2">0R01005</text>
<text x="142.3" y="34.3">U0600</text>
<text x="184.4" y="30">+/-10%</text>
<text x="210.9" y="31.3">CR0601</text>
<text x="247.2" y="33.8">0201</text>
<text x="248.2" y="32">NM</text>
<text x="257.8" y="31.8">±5%</text>
<text x="257.8" y="34.1">0201</text>
<text x="268.5" y="31.6">0R</text>
<text x="268.5" y="33.4">±5%</text>
<text x="268.5" y="35.2">0402</text>
<text x="39.2" y="37">CR0602</text>
<text x="56.8" y="39.3">+/-5%</text>
<text x="58.7" y="37">25V</text>
<text x="69.4" y="37">0201</text>
<text x="80" y="37.5">+/-10%</text>
<text x="112.9" y="40.5">±5%</text>
<text x="117.4" y="40.5">0RR0617</text>
<text x="125.4" y="40.5">01005</text>
<text x="246.8" y="44.4">C0627</text>
<text x="248.2" y="46.2">NM</text>
<text x="37.4" y="49.4">C0644</text>
<text x="37.4" y="53">2nH</text>
<text x="207.3" y="51.7">C0631</text>
<text x="208.1" y="53.9">100PF</text>
<text x="247.2" y="48">0201</text>
<text x="30.3" y="56.5">L0601</text>
<text x="30.3" y="58.3">NM</text>
<text x="37.4" y="54.8">±0.1nH</text>
<text x="37.4" y="56.5">01005</text>
<text x="207.5" y="56.2">01005</text>
<text x="208.4" y="58.5">25V</text>
<text x="30.3" y="60.1">01005</text>
<text x="113.8" y="65.4">R0610</text>
<text x="206.5" y="60.8">+/-5%</text>
<text x="40.9" y="70.8">C0642</text>
<text x="120.9" y="70">NM</text>
<text x="235.3" y="69.9">C0661</text>
<text x="30.3" y="77.9">L0603</text>
<text x="40.9" y="74.3">2nH</text>
<text x="40.9" y="76.1">±0.1nH</text>
<text x="40.9" y="77.9">01005</text>
<text x="99.6" y="77.9">C0604</text>
<text x="106.7" y="77.9">33pF</text>
<text x="120.9" y="72.4">01005</text>
<text x="235.6" y="75">6.2nH</text>
<text x="236.9" y="77.3">±3%</text>
<text x="30.3" y="79.7">NM</text>
<text x="30.3" y="81.4">01005</text>
<text x="99.6" y="81.4">50V</text>
<text x="108.5" y="81.4">±5%</text>
<text x="110.3" y="79.7">01005</text>
<text x="117.4" y="82.3">C0605</text>
<text x="230.5" y="79.7">L0643</text>
<text x="230.5" y="81.8">6.8nH</text>
<text x="235.6" y="79.6">01005</text>
<text x="97.5" y="85">C0606</text>
<text x="97.8" y="88.5">01005</text>
<text x="98.9" y="86.8">NM</text>
<text x="117.4" y="84.1">100nH</text>
<text x="117.4" y="85.9">±5%</text>
<text x="117.4" y="87.7">0201</text>
<text x="229.4" y="85">±3%</text>
<text x="229.4" y="88.5">01005</text>
<text x="32" y="92.1">C0643</text>
<text x="32" y="95.7">50V</text>
<text x="39.2" y="92.1">33pF</text>
<text x="40.9" y="95.7">±5%</text>
<text x="42.7" y="93.9">01005</text>
<text x="175.2" y="92.1">R0602</text>
<text x="176.1" y="94.2">0R</text>
<text x="176.1" y="95.7">±5%</text>
<text x="56.9" y="99.2">L0604</text>
<text x="56.9" y="101">NM</text>
<text x="176.1" y="97.4">01005</text>
<text x="56.9" y="102.8">01005</text>
<text x="81.8" y="104.5">C0624</text>
<text x="142.3" y="107.4">QM77033D</text>
<text x="77.4" y="109.9">L0642</text>
<text x="77.4" y="111.7">100nH ±0.1nH</text>
<text x="77.4" y="113.4">±5%</text>
<text x="82.7" y="109.7">2.3nH</text>
<text x="89.3" y="112.5">C0636</text>
<text x="77.4" y="115.2">0201</text>
<text x="82.7" y="114.3">01005</text>
<text x="89.8" y="114.7">0.5pF</text>
<text x="89.8" y="116.1">01005</text>
<text x="89.8" y="117.9">50V</text>
<text x="89.8" y="119.7">±0.1pF</text>
<text x="112.2" y="118">FL0600</text>
<text x="53.4" y="124.1">C0622</text>
<text x="60.5" y="124.1">7.5pF</text>
<text x="64" y="125.9">01005</text>
<text x="247.2" y="125">C0659</text>
<text x="44.5" y="131.2">C0610</text>
<text x="53.4" y="127.7">50V</text>
<text x="62.3" y="127.7">±0.25pF</text>
<text x="72.2" y="131.2">C0609</text>
<text x="113.5" y="130.2">FI168L082943-T</text>
<text x="168.1" y="128.5">L0637</text>
<text x="22.3" y="132.1">CR0604</text>
<text x="24" y="134.8">NM</text>
<text x="43.6" y="136.5">01005</text>
<text x="44.5" y="133">33nH</text>
<text x="44.8" y="134.8">±3%</text>
<text x="71.2" y="134.8">±3%</text>
<text x="71.2" y="136.5">01005</text>
<text x="72.2" y="133.4">33nH</text>
<text x="168.1" y="135.8">3nH</text>
<text x="181.4" y="136.5">L0638</text>
<text x="247.2" y="132.3">NM</text>
<text x="247.2" y="134.6">01005</text>
<text x="168.1" y="138.2">±0.1nH</text>
<text x="168.1" y="140.5">01005</text>
<text x="181.4" y="138.3">15nH</text>
<text x="181.4" y="140.1">±3%</text>
<text x="181.4" y="141.9">01005</text>
<text x="204.7" y="139.4">FL0604</text>
<text x="247.2" y="146.3">C0660</text>
<text x="179.6" y="155.2">C0657</text>
<text x="247.2" y="153.6">33pF</text>
<text x="247.2" y="155.9">01005</text>
<text x="42.7" y="157">C0617</text>
<text x="247.2" y="158.2">50V</text>
<text x="247.2" y="160.5">±5%</text>
<text x="34.9" y="165">L0633</text>
<text x="34.9" y="167.1">NM</text>
<text x="42.7" y="164.3">NM</text>
<text x="42.7" y="166.6">01005</text>
<text x="71.3" y="167.8">FL0602_NM</text>
<text x="173.4" y="166.8">L0640</text>
<text x="179.6" y="162.5">0.2nH</text>
<text x="179.6" y="164.8">±0.1nH</text>
<text x="179.6" y="167.1">01005</text>
<text x="193.8" y="166.8">L0641</text>
<text x="173.4" y="168.6">NM</text>
<text x="173.4" y="170.3">01005</text>
<text x="193.8" y="168.6">5.6nH</text>
<text x="193.8" y="170.3">±3%</text>
<text x="193.8" y="172.1">01005</text>
<text x="205.9" y="169.3">D5FC773M0K3NC</text>
<text x="30.3" y="174.8">01005</text>
<text x="112.1" y="174.8">L0602</text>
<text x="39.2" y="183.7">C0618</text>
<text x="112.1" y="182.1">NM</text>
<text x="112.1" y="184.4">01005</text>
<text x="39.2" y="190.9">NM</text>
<text x="33.8" y="196.6">NM</text>
<text x="33.8" y="194.9">01005</text>
<text x="39.2" y="193.3">01005</text>
<text x="54.4" y="193.4">L0611</text>
<text x="54.4" y="195.6">NM</text>
<text x="72.6" y="197.7">SAYEY733MBC0F0AR05</text>
<text x="33.8" y="198.4">L0634</text>
<text x="49.8" y="203.2">01005</text>
</g>
<g font-size="1.6">
<text x="189.9" y="23.6" transform="rotate(-90 189.9 23.6)">1</text>
<text x="198.8" y="23.6" transform="rotate(-90 198.8 23.6)">1</text>
<text x="207.7" y="21.9" transform="rotate(-90 207.7 21.9)">1</text>
<text x="31.7" y="26.3">1</text>
<text x="42.2" y="26.3">2</text>
<text x="49.4" y="29" transform="rotate(-90 49.4 29)">1</text>
<text x="189.9" y="28.8" transform="rotate(-90 189.9 28.8)">2</text>
<text x="198.8" y="28.8" transform="rotate(-90 198.8 28.8)">2</text>
<text x="252.1" y="27.6" transform="rotate(-90 252.1 27.6)">1</text>
<text x="255.7" y="24.9">1</text>
<text x="264.4" y="24.9">2</text>
<text x="266.4" y="29" transform="rotate(-90 266.4 29)">1</text>
<text x="33.8" y="35">0201</text>
<text x="54.8" y="35.9" transform="rotate(-90 54.8 35.9)">1</text>
<text x="54.8" y="30.8" transform="rotate(-90 54.8 30.8)">2</text>
<text x="67.2" y="35.9" transform="rotate(-90 67.2 35.9)">2</text>
<text x="67.2" y="30.8" transform="rotate(-90 67.2 30.8)">1</text>
<text x="77.9" y="35.9" transform="rotate(-90 77.9 35.9)">2</text>
<text x="77.9" y="30.8" transform="rotate(-90 77.9 30.8)">1</text>
<text x="207.7" y="34.2" transform="rotate(-90 207.7 34.2)">2</text>
<text x="49.4" y="41.3" transform="rotate(-90 49.4 41.3)">2</text>
<text x="117" y="37">1</text>
<text x="125.7" y="37">2</text>
<text x="139.3" y="38.7">11</text>
<text x="139.3" y="37">19</text>
<text x="164.9" y="37">15</text>
<text x="164.9" y="38.7">16</text>
<text x="252.1" y="41.8" transform="rotate(-90 252.1 41.8)">1</text>
<text x="252.1" y="36.3" transform="rotate(-90 252.1 36.3)">2</text>
<text x="266.4" y="37.7" transform="rotate(-90 266.4 37.7)">2</text>
<text x="117" y="42.3">1</text>
<text x="125.7" y="42.3">2</text>
<text x="139.3" y="44.1">10</text>
<text x="139.3" y="47.6">14</text>
<text x="139.3" y="42.3">18</text>
<text x="164.9" y="47.6">12</text>
<text x="164.9" y="44.1">30</text>
<text x="164.9" y="42.3">32</text>
<text x="28.1" y="53.9" transform="rotate(-90 28.1 53.9)">1</text>
<text x="35.2" y="51.2">1</text>
<text x="45.7" y="51.2">2</text>
<text x="49.8" y="51">GSM_LB_IN</text>
<text x="139.3" y="51.2">24</text>
<text x="139.3" y="53">25</text>
<text x="164.9" y="49.4">20</text>
<text x="164.9" y="53">39</text>
<text x="178.6" y="53.9">B28A_N28A_TX</text>
<text x="192.8" y="53.9">7</text>
<text x="205.9" y="52.1" transform="rotate(-90 205.9 52.1)">2</text>
<text x="252.1" y="50.5" transform="rotate(-90 252.1 50.5)">2</text>
<text x="139.3" y="58.3">13</text>
<text x="139.3" y="54.7">26</text>
<text x="164.9" y="58.3">36</text>
<text x="164.9" y="56.5">37</text>
<text x="164.9" y="54.7">38</text>
<text x="178.6" y="55.6">B28B_N28B_TX</text>
<text x="192.8" y="55.6">7</text>
<text x="205.9" y="57.3" transform="rotate(-90 205.9 57.3)">1</text>
<text x="28.1" y="64.4" transform="rotate(-90 28.1 64.4)">2</text>
<text x="118.8" y="65.4">1</text>
<text x="127.5" y="65.4">2</text>
<text x="139.3" y="65.4">21</text>
<text x="139.3" y="61.8">22</text>
<text x="164.9" y="65.4">54</text>
<text x="164.9" y="63.6">55</text>
<text x="164.9" y="61.8">56</text>
<text x="180" y="62.8">B28_TRX_B</text>
<text x="180" y="64.5">B28_TRX_A</text>
<text x="261.8" y="62.8">QLN_PRX_B8</text>
<text x="56.9" y="70.6">3G4G_LB_IN</text>
<text x="140.1" y="69">2</text>
<text x="164.9" y="70.7">44</text>
<text x="164.9" y="67.2">53</text>
<text x="28.1" y="75.2" transform="rotate(-90 28.1 75.2)">1</text>
<text x="38.8" y="72.5">1</text>
<text x="49.3" y="72.5">2</text>
<text x="140.1" y="76.1">4</text>
<text x="140.1" y="72.5">6</text>
<text x="164.9" y="72.5">47</text>
<text x="164.9" y="74.3">49</text>
<text x="164.9" y="76.1">51</text>
<text x="227.2" y="77" transform="rotate(-90 227.2 77)">1</text>
<text x="230.8" y="72.5">1</text>
<text x="241.3" y="72.5">2</text>
<text x="259.6" y="73.3">QLN_PRX_B12_B17</text>
<text x="95.7" y="82.3" transform="rotate(-90 95.7 82.3)">1</text>
<text x="102.8" y="79.6">1</text>
<text x="108" y="79.6">2</text>
<text x="115.2" y="82.3" transform="rotate(-90 115.2 82.3)">1</text>
<text x="140.1" y="79.6">8</text>
<text x="164.9" y="83.2">3</text>
<text x="164.9" y="81.4">1</text>
<text x="28.1" y="85.7" transform="rotate(-90 28.1 85.7)">2</text>
<text x="139.3" y="88.5">50</text>
<text x="139.3" y="86.7">52</text>
<text x="139.3" y="85">57</text>
<text x="164.9" y="85">5</text>
<text x="164.9" y="86.7">7</text>
<text x="164.9" y="88.5">9</text>
<text x="182.8" y="89.4" transform="rotate(-90 182.8 89.4)">1</text>
<text x="227.2" y="87.5" transform="rotate(-90 227.2 87.5)">2</text>
<text x="35.2" y="93.9">1</text>
<text x="40.4" y="93.9">2</text>
<text x="55.2" y="91.9">GSM_MB_IN</text>
<text x="95.7" y="91.1" transform="rotate(-90 95.7 91.1)">2</text>
<text x="115.2" y="92.8" transform="rotate(-90 115.2 92.8)">2</text>
<text x="139.3" y="95.6">43</text>
<text x="139.3" y="93.9">45</text>
<text x="139.3" y="92.1">46</text>
<text x="139.3" y="90.3">48</text>
<text x="164.9" y="90.3">17</text>
<text x="164.9" y="92.1">23</text>
<text x="164.9" y="93.9">27</text>
<text x="164.9" y="95.6">28</text>
<text x="54.8" y="96.5" transform="rotate(-90 54.8 96.5)">1</text>
<text x="139.3" y="101">40</text>
<text x="139.3" y="99.2">41</text>
<text x="139.3" y="97.4">42</text>
<text x="164.9" y="97.4">29</text>
<text x="164.9" y="99.2">31</text>
<text x="164.9" y="101">33</text>
<text x="182.8" y="98.2" transform="rotate(-90 182.8 98.2)">2</text>
<text x="260" y="96.5">QLN_PRX_B5_26_18_19</text>
<text x="54.8" y="107.1" transform="rotate(-90 54.8 107.1)">2</text>
<text x="79.7" y="107.2">1</text>
<text x="90.2" y="107.2">2</text>
<text x="139.3" y="102.7">35</text>
<text x="164.9" y="102.7">34</text>
<text x="261.2" y="103.7">GLO_QLN_PRX_B20</text>
<text x="75.2" y="109.9" transform="rotate(-90 75.2 109.9)">1</text>
<text x="96.6" y="109.9" transform="rotate(-90 96.6 109.9)">1</text>
<text x="96.6" y="115.1" transform="rotate(-90 96.6 115.1)">2</text>
<text x="56.6" y="125.9">1</text>
<text x="61.7" y="125.9">2</text>
<text x="75.2" y="120.4" transform="rotate(-90 75.2 120.4)">2</text>
<text x="109.9" y="120.5">2</text>
<text x="109.9" y="125.9">5</text>
<text x="125.7" y="120.5">1</text>
<text x="125.7" y="122.3">3</text>
<text x="125.7" y="124.1">4</text>
<text x="125.7" y="125.9">6</text>
<text x="10.3" y="126.4">LB_ANT</text>
<text x="29.9" y="130.3" transform="rotate(-90 29.9 130.3)">2</text>
<text x="49.4" y="128.5" transform="rotate(-90 49.4 128.5)">1</text>
<text x="69" y="128.5" transform="rotate(-90 69 128.5)">1</text>
<text x="165.9" y="131.2">1</text>
<text x="176.4" y="131.2">2</text>
<text x="245" y="127.6">1</text>
<text x="253.8" y="127.6">2</text>
<text x="260" y="128.4">PRX_B28A_PQLNA</text>
<text x="142.4" y="132.1">7</text>
<text x="146" y="132.1">B28A_N28A_TX</text>
<text x="179.2" y="133.9" transform="rotate(-90 179.2 133.9)">1</text>
<text x="29.9" y="142.6" transform="rotate(-90 29.9 142.6)">1</text>
<text x="49.4" y="139.1" transform="rotate(-90 49.4 139.1)">2</text>
<text x="69" y="139.1" transform="rotate(-90 69 139.1)">2</text>
<text x="179.2" y="144.4" transform="rotate(-90 179.2 144.4)">2</text>
<text x="227.1" y="149">1</text>
<text x="230.3" y="144.4">SHARED</text>
<text x="230.3" y="146">PAD</text>
<text x="245" y="149">1</text>
<text x="250.2" y="149">2</text>
<text x="260.7" y="149.7">GLO_QLN_PRX_B28A</text>
<text x="278.3" y="149.7">[11]</text>
<text x="202.4" y="154.3">3</text>
<text x="3.8" y="160.5">7</text>
<text x="7.3" y="160.5">B28B_N28B_TX</text>
<text x="40.6" y="159.6">1</text>
<text x="51.1" y="159.6">2</text>
<text x="154" y="158.8">7 B28_TRX_A</text>
<text x="177.5" y="157.9">1</text>
<text x="188" y="157.9">2</text>
<text x="202.4" y="157.9">6</text>
<text x="227.1" y="156.1">2</text>
<text x="227.1" y="157.9">4</text>
<text x="227.1" y="159.6">5</text>
<text x="227.1" y="161.4">7</text>
<text x="31.7" y="162.3" transform="rotate(-90 31.7 162.3)">1</text>
<text x="171.2" y="164.1" transform="rotate(-90 171.2 164.1)">1</text>
<text x="191.7" y="164.1" transform="rotate(-90 191.7 164.1)">1</text>
<text x="227.1" y="163.2">8</text>
<text x="31.7" y="172.8" transform="rotate(-90 31.7 172.8)">2</text>
<text x="93.7" y="177.4">1</text>
<text x="109.9" y="177.4">1</text>
<text x="120.4" y="177.4">2</text>
<text x="171.2" y="174.6" transform="rotate(-90 171.2 174.6)">2</text>
<text x="191.7" y="174.6" transform="rotate(-90 191.7 174.6)">2</text>
<text x="69" y="182.8">3</text>
<text x="93.7" y="184.5">2</text>
<text x="3.8" y="187.2">7</text>
<text x="7.3" y="187.2">B28_TRX_B</text>
<text x="31.7" y="190.8" transform="rotate(-90 31.7 190.8)">2</text>
<text x="37" y="186.3">1</text>
<text x="45.7" y="186.3">2</text>
<text x="51.2" y="190.8" transform="rotate(-90 51.2 190.8)">1</text>
<text x="69" y="186.3">6</text>
<text x="93.7" y="186.3">4</text>
<text x="93.7" y="188.1">5</text>
<text x="93.7" y="189.9">7</text>
<text x="93.7" y="191.6">8</text>
<text x="228.1" y="195.1">Title</text>
<text x="235.3" y="196.8">8350 EVB</text>
<text x="31.7" y="201.3" transform="rotate(-90 31.7 201.3)">1</text>
<text x="51.2" y="201.3" transform="rotate(-90 51.2 201.3)">2</text>
<text x="228.1" y="200.4">Size</text>
<text x="229.9" y="202.2">A3</text>
<text x="235.3" y="200.4">Document Number</text>
<text x="235.3" y="202.2">PA1</text>
<text x="286.8" y="200.4">Rev</text>
<text x="288.6" y="202.2">P0</text>
<text x="228.1" y="205.7">Date:</text>
<text x="237.4" y="205.7">Tuesday, October 27, 2020</text>
<text x="263.7" y="205.7">Sheet</text>
<text x="272.6" y="205.7">06</text>
<text x="277.9" y="205.7">of</text>
<text x="283.3" y="205.7">83</text>
</g>
<g font-size="1.6" fill="#004080">
<text x="208.8" y="26.3" transform="rotate(-90 208.8 26.3)">4.8</text>
<text x="50.6" y="33.4" transform="rotate(-90 50.6 33.4)">4.8</text>
<text x="208.8" y="31.1" transform="rotate(-90 208.8 31.1)">4.5</text>
<text x="50.6" y="38.2" transform="rotate(-90 50.6 38.2)">4.5</text>
<text x="143.2" y="39.8">SDATA2</text>
<text x="143.2" y="38.1">SDATA</text>
<text x="155.4" y="38.1">2G_VCC1</text>
<text x="155.4" y="39.8">2G_VCC2</text>
<text x="143.2" y="45.2">SCLK2</text>
<text x="143.2" y="43.4">SCLK</text>
<text x="153.3" y="45.2">3G4G_VCC1</text>
<text x="153.3" y="43.4">3G4G_VCC2</text>
<text x="143.2" y="48.7">VBAT</text>
<text x="143.2" y="52.3">LB_IN</text>
<text x="159.1" y="48.7">VIO2</text>
<text x="160" y="50.5">VIO</text>
<text x="143.2" y="59.4">VRAMP</text>
<text x="143.2" y="54.1">LB_IN_AUX</text>
<text x="143.2" y="55.8">LB_IN_4G</text>
<text x="153.5" y="59.4">LB_TXOUT4</text>
<text x="153.5" y="57.6">LB_TXOUT3</text>
<text x="153.5" y="55.8">LB_TXOUT2</text>
<text x="153.5" y="54.1">LB_TXOUT1</text>
<text x="143.2" y="62.9">MB_IN</text>
<text x="155.8" y="64.7">LB_TRX2</text>
<text x="155.8" y="62.9">LB_TRX1</text>
<text x="143.2" y="70.1">ANT_LB</text>
<text x="143.2" y="66.5">TXMB_BYP</text>
<text x="155.8" y="68.3">LB_TRX4</text>
<text x="155.8" y="66.5">LB_TRX3</text>
<text x="157.7" y="71.8">B8_RX</text>
<text x="143.2" y="77.2">CPL_OUT</text>
<text x="143.2" y="73.6">CPL_IN</text>
<text x="156.8" y="73.6">B12_RX</text>
<text x="156.8" y="75.4">B26_RX</text>
<text x="156.8" y="77.2">B20_RX</text>
<text x="143.2" y="80.7">2GHB_TXOUT</text>
<text x="159.1" y="82.5">GND</text>
<text x="143.2" y="89.6">GND</text>
<text x="143.2" y="87.8">GND</text>
<text x="143.2" y="86.1">GND</text>
<text x="159.1" y="84.3">GND</text>
<text x="159.1" y="86.1">GND</text>
<text x="159.1" y="87.8">GND</text>
<text x="159.1" y="89.6">GND</text>
<text x="143.2" y="95">GND</text>
<text x="143.2" y="93.2">GND</text>
<text x="143.2" y="91.4">GND</text>
<text x="159.1" y="91.4">GND</text>
<text x="159.1" y="93.2">GND</text>
<text x="159.1" y="95">GND</text>
<text x="143.2" y="100.3">GND</text>
<text x="143.2" y="98.5">GND</text>
<text x="143.2" y="96.7">GND</text>
<text x="159.1" y="96.7">GND</text>
<text x="159.1" y="98.5">GND</text>
<text x="159.1" y="100.3">GND</text>
<text x="143.2" y="103.8">GND</text>
<text x="143.2" y="102.1">GND</text>
<text x="159.1" y="102.1">GND</text>
<text x="159.1" y="103.8">GND</text>
<text x="112.9" y="121.6">I/O port1 GND</text>
<text x="120" y="123.4">GND</text>
<text x="120" y="125.2">GND</text>
<text x="112.9" y="127">I/O port2 GND</text>
<text x="205.4" y="155.4">TX_INPUT</text>
<text x="215.2" y="150.1">RX_OUTPUT</text>
<text x="205.4" y="159">ANTENNA</text>
<text x="221.4" y="157.2">GND</text>
<text x="221.4" y="159">GND</text>
<text x="221.4" y="160.7">GND</text>
<text x="221.4" y="162.5">GND</text>
<text x="221.4" y="164.3">GND</text>
<text x="81.9" y="178.5">RX_OUTPUT</text>
<text x="72" y="183.9">TX_INPUT</text>
<text x="88" y="185.6">GND</text>
<text x="72" y="187.4">ANTENNA</text>
<text x="88" y="187.4">GND</text>
<text x="88" y="189.2">GND</text>
<text x="88" y="191">GND</text>
<text x="88" y="192.7">GND</text>
</g>
<g font-size="1.6" fill="#000040">
<text x="8.6" y="51.9">SDR_TX0_LB2</text>
<text x="8.6" y="73.3">SDR_TX0_LB1</text>
<text x="77.6" y="73.3">FBRX_MBOUT_LBIN</text>
<text x="84.7" y="76.8">4G_FBRX</text>
<text x="74" y="80.4">GSM_HB_TXOUT</text>
<text x="6.8" y="94.6">SDR_TX0_MB2</text>
</g>
<g font-size="1.3">
<text x="30.8" y="1.3">5</text>
<text x="88.9" y="1.3">4</text>
<text x="147" y="1.3">3</text>
<text x="205" y="1.3">2</text>
<text x="263.1" y="1.3">1</text>
<text x=".5" y="28.4">D</text>
<text x="292.6" y="28.4">D</text>
<text x=".5" y="79.5">C</text>
<text x="292.6" y="79.5">C</text>
<text x=".5" y="130.6">B</text>
<text x="292.6" y="130.6">B</text>
<text x=".5" y="181.7">A</text>
<text x="292.6" y="181.7">A</text>
<text x="30.8" y="207.4">5</text>
<text x="88.9" y="207.4">4</text>
<text x="147" y="207.4">3</text>
<text x="205" y="207.4">2</text>
<text x="263.1" y="207.4">1</text>
</g>
</svg>
